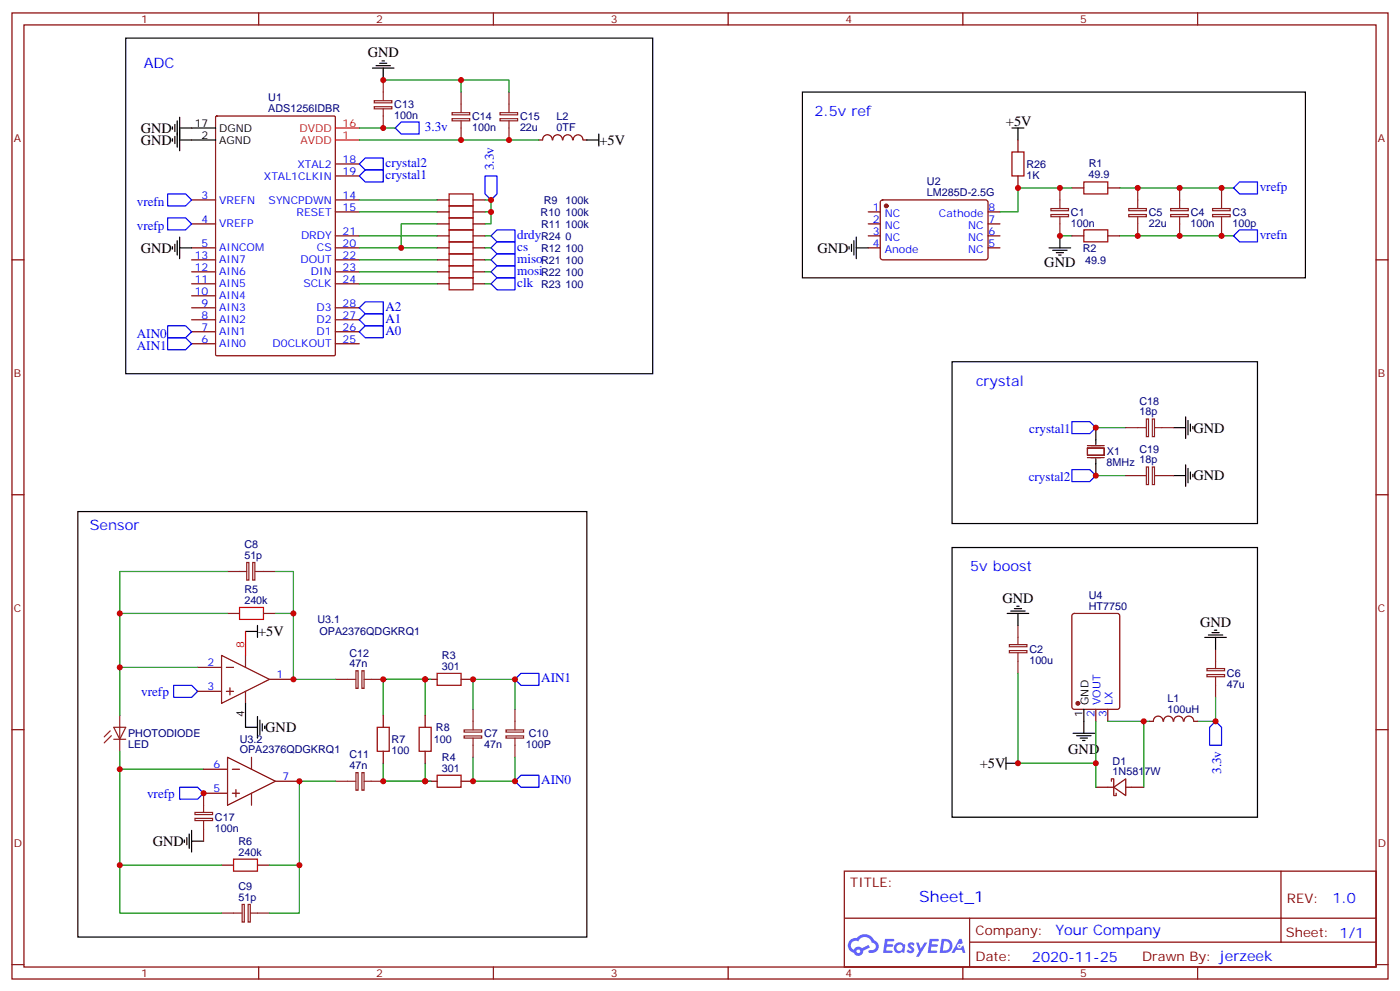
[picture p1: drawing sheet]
<svg xmlns="http://www.w3.org/2000/svg" width="412mm" height="292mm" viewBox="0 0 412 292" stroke-linecap="round" stroke-linejoin="round" font-family="sans-serif">
<g fill="none" stroke="#870000" stroke-width=".35">
<path d="M3.5 3.8h405.4v284.3h-405.4zM7.1 7.3h398.2v277.3h-398.2zM76.2 3.8v3.5M145.3 3.8v3.5M214.5 3.8v3.5M283.6 3.8v3.5M352.8 3.8v3.5M3.5 76.5h3.6M405.3 76.5h3.6M3.5 145.6h3.6M405.3 145.6h3.6M3.5 214.8h3.6"/>
<path d="M405.3 214.8h3.6M248.7 256.4h156.6v28.2h-156.6zM377.3 256.4v20.9M248.7 270.2h156.5M285.6 277.3h119.6M285.6 270.2v14.2M3.5 283.9h3.6M76.2 284.6v3.5M145.3 284.6v3.5M214.5 284.6v3.5M283.6 284.6v3.5M352.8 284.6v3.5"/>
<path d="M405.3 283.9h3.6"/>
</g>
<g fill="#5487ff">
<path d="M267.7 277.6a1.22 1.22 0 0 1 1.7 .2l-.4 .6a.47 .47 0 0 0-.3-.4 .47 .47 0 0 0-.5 .2l.1 .2a1.14 1.14 0 0 1 .8 1.8 1.14 1.14 0 0 1-1.9 0l-.2-.2 .5-.6 .7 .5a.29 .29 0 0 0 .3-.3 .29 .29 0 0 0-.2-.3 1.04 1.04 0 0 1-.6-1.7z"/>
<path d="M260.7 276.3h2.4l.3 .2-.2 .5-1.8 .1-.1 .8h1.5l.3 .4-.3 .4h-1.6l-.2 1.1h1.7l.2 .3-.2 .3-2.6 .1z"/>
<path d="M273.8 276.3h2.4l.3 .2-.1 .5-1.8 .1-.2 .8h1.6l.3 .4-.4 .4h-1.6l-.1 1.1h1.7l.2 .3-.2 .3-2.6 .1z"/>
<path d="M282.6 276.3h.7l.3 1.3-.6 .3a.69 .69 0 0 0-1 .3 .69 .69 0 0 0 .4 .9 .69 .69 0 0 0 .9-.6l.5-.2 .6 2.2h-.8l-.2-.9h-1.8l-.5 .9h-.8z"/>
<path d="M269.8 277.4h.8l.6 1.8 1.1-1.8h.9l-2.6 4.2h-.8l.9-1.5z"/>
<path d="M277.4 276.3l-.6 4.2h1.3a2.11 2.11 0 0 0 2.5-2.1 2.11 2.11 0 0 0-2.5-2.1zM278.1 277.1a1.39 1.39 0 0 1 1.7 1.4 1.39 1.39 0 0 1-1.8 1.3h-.3z"/>
<path d="M263.7 277.9a1.54 1.54 0 0 0-.1 2.2 1.54 1.54 0 0 0 2.2 .1l.6 .3 .3-2.3-.2-.3h-.4a1.49 1.49 0 0 0-2.4 0zM264 278.9a.94 .94 0 0 1 1.8 0 .94 .94 0 0 1-1.8 0z"/>
<path d="M250.4 276.7a2.18 2.18 0 0 0 1.1 3.7 1.44 1.44 0 0 0 1.6 .9 1.44 1.44 0 0 0 1.2-1.4l2-1.1-.5-.7-1.9 1a1.47 1.47 0 0 0-2.4 .4 1.39 1.39 0 0 1-.7-1.9 1.39 1.39 0 0 1 2-.5 2.12 2.12 0 0 1 2.2-1.3 2.12 2.12 0 0 1 1.9 1.7 1.14 1.14 0 0 1 1.1 1.4 1.14 1.14 0 0 1-1.7 .7 .43 .43 0 0 0-.5 .4 .43 .43 0 0 0 .4 .5 1.98 1.98 0 0 0 2.5-1.2 1.98 1.98 0 0 0-1.2-2.6 3.1 3.1 0 0 0-5.3-.6l-.9 .1zM252.3 280a.55 .55 0 0 1 1.1 0 .55 .55 0 0 1-1.1 0z"/>
<circle cx="282.6" cy="278.4" r=".26"/>
</g>
<g fill="none" stroke="#870000" stroke-width=".35">
<path d="M63.6 34.3l.3-.2h34.5l.3 .2 .1 70.1-.2 .3h-34.7l-.4-.2zM56.4 58.8h7.1M98.8 58.8h7M98.8 48.3h7M98.8 51.8h7M128.8 58.8h3.5M139.3 58.8h3.6M158.7 41.2h1.1M159.9 41.2a1.41 1.41 0 0 1 1.4-1.5 1.41 1.41 0 0 1 1.4 1.5M162.8 41.2a1.41 1.41 0 0 1 1.4-1.5 1.41 1.41 0 0 1 1.5 1.5M165.8 41.2a1.41 1.41 0 0 1 1.4-1.5 1.41 1.41 0 0 1 1.4 1.5M168.9 41.2a1.41 1.41 0 0 1 1.4-1.5 1.41 1.41 0 0 1 1.4 1.5"/>
<path d="M171.8 41.2h1.1M259.5 59l.5-.2 30.6 .1 .4 .6v16.6l-.7 .4-30.6-.1-.4-.6v-16.3zM299.9 41.2v3.5M299.9 51.8v3.5M315.7 55.3h3.6M326.3 55.3h3.5M56.4 65.9h7.1M56.4 73h7.1M56.4 76.5h7.1M98.8 73h7M98.8 76.5h7M98.8 62.4h7"/>
<path d="M98.8 69.4h7M128.8 65.9h3.5M128.8 73h3.5M128.8 76.5h3.5M128.8 62.4h3.5M128.8 69.4h3.5M139.3 65.9h3.6M139.3 73h3.6M139.3 76.5h3.6M139.3 62.4h3.6M139.3 69.4h3.6M255.8 65.9h3.5"/>
<path d="M255.8 73h3.5M255.8 62.4h3.5M255.8 69.4h3.5M291 65.9h3.6M291 73h3.6M291 62.4h3.6M291 69.4h3.6M315.7 69.4h3.6M326.3 69.4h3.5M56.4 97.6h7.1M56.4 94.1h7.1M56.4 90.6h7.1"/>
<path d="M56.4 87.1h7.1M56.4 83.5h7.1M56.4 80h7.1M98.8 97.6h7M98.8 94.1h7M98.8 90.6h7M98.8 83.5h7M98.8 80h7M128.8 83.5h3.5M128.8 80h3.5M139.3 83.5h3.6M139.3 80h3.6"/>
<path d="M56.4 101.2h7.1M98.8 101.2h7M320.3 131.9h5v2.1h-5zM320.3 131.2h5M320.3 134.7h5M58.2 196.4h7.1M65.3 192.9l14.1 7.1-14.1 7zM66.7 196.4h2.1M67 180.6h3.6M72.3 192.9v3.5M77.6 180.6h3.5M79.4 200h7"/>
<path d="M125.2 200h3.6M135.8 200h3.5M316 180.8l.4-.2h12.7l.7 .4v27.1l-.4 .6-13 .1-.6-.5-.1-27zM58.2 203.5h7.1M66.7 203.5h2.1M67.7 202.4v2.1M72.3 203.5v3.5M112.9 210.5v3.6M125.2 210.5v3.6M322.8 208.8v3.5M326.3 208.8v3.5M338.7 212.3h1"/>
<path d="M339.8 212.3a1.41 1.41 0 0 1 1.4-1.5 1.41 1.41 0 0 1 1.4 1.5M342.8 212.3a1.41 1.41 0 0 1 1.4-1.5 1.41 1.41 0 0 1 1.4 1.5M345.7 212.3a1.41 1.41 0 0 1 1.5-1.5 1.41 1.41 0 0 1 1.4 1.5M348.8 212.3a1.41 1.41 0 0 1 1.4-1.5 1.41 1.41 0 0 1 1.4 1.5M351.7 212.3h1.1M60 226.4h7M60 233.5h7M67 222.9l14.1 7-14.1 7.1zM68.4 226.4h2.2M68.4 233.5h2.2M69.5 232.4v2.1M74.1 222.9v3.5"/>
<path d="M74.1 233.5v3.5M81.1 229.9h7.1M112.9 221.1v3.5M125.2 221.1v3.5M125.2 229.9h3.6M135.8 229.9h3.5M322.8 231.7h5.3M327.4 229.9v-.7h.7v5h.7v-.7M328.1 231.7l3.5-2.5v5zM331.6 231.7h5.3M65.3 254.6h3.5M75.8 254.6h3.6"/>
</g>
<path d="M98.8 37.7h7M98.8 41.2h7M72.3 185.8v7.1" fill="none" stroke="#f00" stroke-width=".35"/>
<g fill="none" stroke="#000" stroke-width=".35">
<path d="M37 11.2h155.3v98.8h-155.3zM110.8 19.3h4.2M111.8 18.6h2.1M112.5 17.9h.7M50.8 37.3v.7M51.5 36.6v2.1M52.2 35.6v7.7M52.9 37.7h10.6M52.9 34.5v9.9M109.7 20h6.4M112.9 20v3.6M176.4 39.4v3.6"/>
<path d="M236.4 27.1h148.1v54.7h-148.1zM298.1 37.7h3.5M299.9 37.7v3.5M50.8 40.9v.7M51.5 40.1v2.2M52.9 41.2h10.6M172.9 41.2h3.5M50.8 72.6v.7M51.5 71.9v2.1M52.2 70.8v4.3M52.9 73h3.5M52.9 69.8v6.3"/>
<path d="M250.1 72.6v.7M250.8 71.9v2.1M251.5 70.8v4.3M252.2 73h3.6M252.2 69.8v6.3M309 73h6.4M310.1 73.7h4.2M311.1 74.4h2.2M311.9 75.1h.7M312.2 69.4v3.6M280.5 106.5h89.9v47.6h-89.9zM322.8 125.9v4.9"/>
<path d="M322.8 135v5M345.7 125.9h3.5M345.7 140h3.5M349.2 122.7v6.3M349.2 136.8v6.4M350 123.8v4.2M350 137.9v4.2M350.7 124.8v2.1M350.7 138.9v2.1M351.4 125.5v.7M351.4 139.6v.7M22.9 150.6h150v125.2h-150z"/>
<path d="M280.5 161.1h89.9v79.4h-89.9zM297.7 179.8h4.3M298.8 179.1h2.1M299.5 178.4h.7M72.3 185.8h3.5M75.8 184.1v3.5M296.7 180.6h6.3M299.9 180.6v3.5M354.9 187.6h6.3M356 186.9h4.2M357 186.2h2.1M357.7 185.5h.7"/>
<path d="M358.1 187.6v3.5M72.3 207v7.1h3.5M75.8 210.9v6.3M76.6 211.9v4.3M77.3 213v2.1M78 213.7v.7M316.1 215.8h6.3M317.1 216.5h4.3M318.2 217.2h2.1M318.9 217.9h.7M319.3 208.8v7M296.3 224.6h3.6"/>
<path d="M296.3 222.9v3.5M54.3 247.2v.7M55 246.5v2.1M55.7 245.5v4.2M56.4 247.6h3.6M56.4 244.4v6.4"/>
</g>
<g fill="#870000" stroke="#870000" stroke-width=".35">
<circle cx="261.1" cy="60.6" r=".53"/>
<circle cx="317.5" cy="207" r=".53"/>
</g>
<g fill="none" stroke="#8c2424" stroke-width=".35">
<path d="M110.2 29.6h5.2v.7h-5.2zM110.2 31.4h5.2v.6h-5.2zM112.9 23.6v6M112.9 32v5.7M133.2 33.2h5.2v.6h-5.2zM133.2 34.9h5.2v.7h-5.2zM135.8 27.1v6M135.8 35.6v5.6M147.3 33.2h5.2v.6h-5.2zM147.3 34.9h5.2v.7h-5.2zM149.9 27.1v6M149.9 35.6v5.6"/>
<path d="M312.2 55.3v6M335.1 55.3v6M347.5 55.3v6M359.8 55.3v6M309.6 61.4h5.1v.6h-5.1zM309.6 63.1h5.1v.7h-5.1zM312.2 63.8v5.6M332.5 61.4h5.2v.6h-5.2zM332.5 63.1h5.2v.7h-5.2zM335.1 63.8v5.6M344.8 61.4h5.2v.6h-5.2zM344.8 63.1h5.2v.7h-5.2z"/>
<path d="M347.5 63.8v5.6M357.2 61.4h5.2v.6h-5.2zM357.2 63.1h5.2v.7h-5.2zM359.8 63.8v5.6M331.6 140h6M331.6 125.9h6M337.7 137.4h.6v5.2h-.6zM337.7 123.3h.6v5.2h-.6zM339.4 137.4h.7v5.2h-.7zM339.4 123.3h.7v5.2h-.7zM340.1 140h5.6M340.1 125.9h5.6"/>
<path d="M67 168.2h5.7M72.7 165.6h.6v5.1h-.6zM74.4 165.6h.7v5.1h-.7zM75.1 168.2h6M98.8 200h6M104.8 197.4h.7v5.2h-.7zM106.6 197.4h.6v5.2h-.6zM107.2 200h5.7M297.3 191.5h5.2v.6h-5.2zM297.3 189.7h5.2v.7h-5.2zM299.9 184.1v5.6M299.9 192.2v6"/>
<path d="M355.5 198.5h5.2v.7h-5.2zM355.5 196.8h5.2v.6h-5.2zM358.1 191.1v5.7M358.1 199.2v6M32.5 215.1l-1.8 1.8M32.8 216.5l-2.1 2.2M33.5 214.1h3.5l-1.7 3.5zM33.5 217.6h3.5M35.3 210.5v10.6M136.7 214.8h5.2v.7h-5.2zM136.7 216.6h5.2v.6h-5.2zM139.3 208.8v6"/>
<path d="M139.3 217.2v5.7M149 214.8h5.2v.7h-5.2zM149 216.6h5.2v.6h-5.2zM151.7 208.8v6M151.7 217.2v5.7M57.4 239.1h5.2v.6h-5.2zM60 233.5v5.6M98.8 229.9h6M104.8 227.4h.7v5.2h-.7zM106.6 227.4h.6v5.2h-.6zM107.2 229.9h5.7M57.4 240.9h5.2v.6h-5.2z"/>
<path d="M60 241.6v6M65.3 268.7h6M71.3 266.2h.7v5.2h-.7zM73.1 266.2h.6v5.2h-.6zM73.7 268.7h5.7"/>
</g>
<g fill="none" stroke="#008700" stroke-width=".35">
<path d="M105.8 37.7h10.6M112.9 23.6h22.9v3.5M135.8 23.6h14.1v3.5M105.8 41.2h52.9M105.8 58.8h23M142.9 58.8h1.7v3.6h-1.7M315.7 55.3h-15.8v7.1h-5.3M329.8 55.3h33.6M105.8 69.4h23M105.8 62.4h23M105.8 76.5h23M105.8 73h12.4"/>
<path d="M128.8 65.9h-10.6v7.1h10.6M142.9 69.4h1.7M142.9 76.5h1.7M142.9 73h1.7M144.6 62.4v3.5h-1.7M312.2 69.4h3.5M329.8 69.4h33.6M105.8 83.5h23M105.8 80h23M142.9 83.5h1.7M142.9 80h1.7M322.8 140h8.8"/>
<path d="M322.8 125.9h8.8M67 168.2h-31.7v12.4M81.1 168.2h5.3v12.4M58.2 196.4h-22.9v14.1M67 180.6h-31.7v15.8M81.1 180.6h5.3v19.4h12.4M112.9 200h12.3v10.5M112.9 200v10.5M112.9 200h14.1M299.9 198.2v26.4h22.9v-12.3M139.3 208.8v-8.8h12.4v8.8M326.3 212.3h10.6v19.4"/>
<path d="M336.9 212.3h1.8M358.1 205.2v7.1h-5.3M35.3 221.1v5.3h24.7M35.3 226.4v28.2h30M98.8 229.9h-10.6v24.7h-8.8M112.9 224.6v5.3M112.9 229.9h14.1M125.2 224.6v5.3h-12.3M139.3 222.9v7h12.4v-7M322.8 224.6v7.1M35.3 254.6v14.1h30M88.2 254.6v14.1h-8.8"/>
</g>
<g fill="none" stroke="#00f" stroke-width=".35">
<path d="M116.4 37.7l1.8-1.8h5.3v3.5h-5.3zM49.4 57.1h5.3l1.7 1.7-1.7 1.8h-5.3zM105.8 48.3l1.8-1.8h5.3v3.5h-5.3zM105.8 51.8l1.8-1.8h5.3v3.6h-5.3zM142.9 51.8h3.5v5.3l-1.8 1.7-1.7-1.7zM365.1 53.6h5.3v3.5h-5.3l-1.7-1.8zM49.4 64.1h5.3l1.7 1.8-1.7 1.8h-5.3zM144.6 69.4l1.8-1.7h5.3v3.5h-5.3zM144.6 73l1.8-1.8h5.3v3.5h-5.3zM144.6 76.5l1.8-1.8h5.3v3.5h-5.3zM365.1 67.7h5.3v3.5h-5.3l-1.7-1.8zM49.4 95.9h5.3l1.7 1.7-1.7 1.8h-5.3z"/>
<path d="M49.4 99.4h5.3l1.7 1.8-1.7 1.7h-5.3zM105.8 90.6l1.8-1.8h5.3v3.6h-5.3zM105.8 94.1l1.8-1.7h5.3v3.5h-5.3zM105.8 97.6l1.8-1.7h5.3v3.5h-5.3zM144.6 80l1.8-1.8h5.3v3.6h-5.3zM146.4 81.8h5.3v3.5h-5.3l-1.8-1.8zM315.7 138.2h5.3l1.8 1.8-1.8 1.7h-5.3zM315.7 124.1h5.3l1.8 1.8-1.8 1.7h-5.3zM151.7 200l1.8-1.8h5.2v3.5h-5.2zM51.2 201.7h5.2l1.8 1.8-1.8 1.7h-5.2zM358.1 212.3l1.7 1.8v5.3h-3.5v-5.3zM52.9 231.7h5.3l1.8 1.8-1.8 1.7h-5.3z"/>
<path d="M151.7 229.9l1.8-1.7h5.2v3.5h-5.2z"/>
</g>
<g fill="none" stroke="#a10000" stroke-width=".35">
<path d="M132.3 57.1h7v3.5h-7zM298.1 44.7h3.5v7.1h-3.5zM319.3 53.6h7v3.5h-7zM132.3 60.6h7v3.5h-7zM132.3 64.1h7v3.6h-7zM132.3 71.2h7v3.5h-7zM132.3 74.7h7v3.5h-7zM132.3 78.2h7v3.6h-7zM132.3 67.7h7v3.5h-7zM319.3 67.7h7v3.5h-7zM132.3 81.8h7v3.5h-7zM70.6 178.8h7v3.5h-7z"/>
<path d="M128.8 198.2h7v3.5h-7zM111.1 214.1h3.6v7h-3.6zM123.5 214.1h3.5v7h-3.5zM128.8 228.2h7v3.5h-7zM68.8 252.9h7v3.5h-7z"/>
</g>
<g fill="#c00">
<circle cx="359.8" cy="69.4" r=".88"/>
<circle cx="335.1" cy="69.4" r=".88"/>
<circle cx="347.5" cy="69.4" r=".88"/>
<circle cx="359.8" cy="55.3" r=".88"/>
<circle cx="335.1" cy="55.3" r=".88"/>
<circle cx="347.5" cy="55.3" r=".88"/>
<circle cx="312.2" cy="69.4" r=".88"/>
<circle cx="299.9" cy="224.6" r=".88"/>
<circle cx="322.8" cy="224.6" r=".88"/>
<circle cx="336.9" cy="212.3" r=".88"/>
<circle cx="358.1" cy="212.3" r=".88"/>
<circle cx="35.3" cy="226.4" r=".88"/>
<circle cx="35.3" cy="254.6" r=".88"/>
<circle cx="35.3" cy="196.4" r=".88"/>
<circle cx="35.3" cy="180.6" r=".88"/>
<circle cx="139.3" cy="229.9" r=".88"/>
<circle cx="139.3" cy="200" r=".88"/>
<circle cx="112.9" cy="229.9" r=".88"/>
<circle cx="125.2" cy="229.9" r=".88"/>
<circle cx="112.9" cy="200" r=".88"/>
<circle cx="125.2" cy="200" r=".88"/>
<circle cx="151.7" cy="200" r=".88"/>
<circle cx="151.7" cy="229.9" r=".88"/>
<circle cx="86.4" cy="180.6" r=".88"/>
<circle cx="86.4" cy="200" r=".88"/>
<circle cx="88.2" cy="254.6" r=".88"/>
<circle cx="322.8" cy="140" r=".88"/>
<circle cx="322.8" cy="125.9" r=".88"/>
<circle cx="112.9" cy="37.7" r=".88"/>
<circle cx="135.8" cy="41.2" r=".88"/>
<circle cx="149.9" cy="41.2" r=".88"/>
<circle cx="112.9" cy="23.6" r=".88"/>
<circle cx="135.8" cy="23.6" r=".88"/>
<circle cx="144.6" cy="58.8" r=".88"/>
<circle cx="144.6" cy="62.4" r=".88"/>
<circle cx="60" cy="233.5" r=".88"/>
<circle cx="88.2" cy="229.9" r=".88"/>
<circle cx="118.2" cy="73" r=".88"/>
<circle cx="299.9" cy="55.3" r=".88"/>
<circle cx="312.2" cy="55.3" r=".88"/>
</g>
<text font-size="4.6" fill="#00f" x="270.8" y="265.4">Sheet_1</text>
<g font-size="4.2">
<text x="108.3" y="16.8">GND</text>
<text x="41.5" y="39.1">GND</text>
<text x="296.3" y="37">+5V</text>
<text x="41.5" y="42.6">GND</text>
<text x="176.6" y="42.6">+5V</text>
<text x="41.5" y="74.4">GND</text>
<text x="240.8" y="74.4">GND</text>
<text x="307.6" y="78.6">GND</text>
<text x="351.5" y="127.3">GND</text>
<text x="351.5" y="141.4">GND</text>
<text x="295.3" y="177.3">GND</text>
<text x="353.5" y="184.4">GND</text>
<text x="76" y="187.3">+5V</text>
<text x="78.1" y="215.5">GND</text>
<text x="314.7" y="221.9">GND</text>
<text x="288.6" y="226.1">+5V</text>
<text x="45" y="249">GND</text>
</g>
<g font-size="4.2" fill="#00f">
<text x="42.3" y="20">ADC</text>
<text x="239.9" y="34.1">2.5v ref</text>
<text x="287.5" y="113.5">crystal</text>
<text x="26.5" y="155.9">Sensor</text>
<text x="285.8" y="168.2">5v boost</text>
<text x="392.5" y="265.7">1.0</text>
<text x="310.9" y="275.2">Your Company</text>
<text x="304" y="283">2020-11-25</text>
</g>
<g font-size="3.9" fill="#00f">
<text x="125.1" y="38.5">3.3v</text>
<text x="113.6" y="49.1">crystal2</text>
<text x="113.6" y="52.6">crystal1</text>
<text x="145.5" y="50.1" transform="rotate(-90 145.5 50.1)">3.3v</text>
<text x="371.1" y="56.2">vrefp</text>
<text x="40.3" y="60.6">vrefn</text>
<text x="40.3" y="67.7">vrefp</text>
<text x="152.4" y="70.3">drdy</text>
<text x="371.1" y="70.3">vrefn</text>
<text x="152.4" y="73.8">cs</text>
<text x="152.4" y="77.3">miso</text>
<text x="152.4" y="80.9">mosi</text>
<text x="152.4" y="84.4">clk</text>
<text x="113.6" y="91.4">A2</text>
<text x="113.6" y="95">A1</text>
<text x="40.3" y="99.4">AIN0</text>
<text x="113.6" y="98.5">A0</text>
<text x="40.3" y="102.9">AIN1</text>
<text x="303.2" y="127.5">crystal1</text>
<text x="303" y="141.7">crystal2</text>
<text x="159.4" y="200.8">AIN1</text>
<text x="41.6" y="204.7">vrefp</text>
<text x="359.7" y="227.8" transform="rotate(-90 359.7 227.8)">3.3v</text>
<text x="159.4" y="230.8">AIN0</text>
<text x="43.3" y="234.7">vrefp</text>
</g>
<g font-size="3.9" fill="#800">
<text x="250.5" y="261">TITLE:</text>
<text x="379.1" y="265.7">REV:</text>
<text x="287.4" y="275.2">Company:</text>
<text x="378.7" y="275.8">Sheet: 1/1</text>
<text x="287.4" y="282.9">Date:</text>
<text x="336.4" y="282.9">Drawn By: jerzeek</text>
</g>
<g font-size="3.2" fill="#800">
<text x="41.6" y="6.8">1</text>
<text x="110.8" y="6.8">2</text>
<text x="179.9" y="6.8">3</text>
<text x="249.1" y="6.8">4</text>
<text x="318.2" y="6.8">5</text>
<text x="4.1" y="41.9">A</text>
<text x="405.9" y="41.9">A</text>
<text x="4.1" y="111.1">B</text>
<text x="405.9" y="111.1">B</text>
<text x="4.1" y="180.2">C</text>
<text x="405.9" y="180.2">C</text>
<text x="4.1" y="249.3">D</text>
<text x="405.9" y="249.3">D</text>
<text x="41.6" y="287.6">1</text>
<text x="110.8" y="287.6">2</text>
<text x="179.9" y="287.6">3</text>
<text x="249.1" y="287.6">4</text>
<text x="318.2" y="287.6">5</text>
</g>
<g font-size="3.2" fill="#000080">
<text x="79" y="29.9">U1</text>
<text x="79" y="33.1">ADS1256IDBR</text>
<text x="116.1" y="34.9">100n</text>
<text x="116.1" y="31.7">C13</text>
<text x="139.1" y="35.3">C14</text>
<text x="153.2" y="35.3">C15</text>
<text x="164" y="35.4">L2</text>
<text x="139.1" y="38.5">100n</text>
<text x="153.2" y="38.5">22u</text>
<text x="164" y="38.6">0TF</text>
<text x="302.3" y="52.6">1K</text>
<text x="302.3" y="49.4">R26</text>
<text x="320.7" y="52.5">49.9</text>
<text x="320.7" y="49.3">R1</text>
<text x="273.1" y="57.7">LM285D-2.5G</text>
<text x="273.1" y="54.5">U2</text>
<text x="159.3" y="63.5">R10</text>
<text x="160.2" y="60">R9</text>
<text x="166.6" y="63.5">100k</text>
<text x="166.6" y="60">100k</text>
<text x="315.5" y="63.6">C1</text>
<text x="338.4" y="63.6">C5</text>
<text x="350.7" y="63.6">C4</text>
<text x="363.1" y="63.5">C3</text>
<text x="159.4" y="67.1">R11</text>
<text x="159.4" y="70.6">R24</text>
<text x="166.6" y="67.1">100k</text>
<text x="166.6" y="70.6">0</text>
<text x="315.5" y="66.7">100n</text>
<text x="338.4" y="66.7">22u</text>
<text x="350.7" y="66.7">100n</text>
<text x="363.1" y="66.7">100p</text>
<text x="159.4" y="74.1">R12</text>
<text x="159.4" y="77.7">R21</text>
<text x="166.6" y="74.1">100</text>
<text x="166.6" y="77.7">100</text>
<text x="318.9" y="74.1">R2</text>
<text x="319.7" y="77.6">49.9</text>
<text x="159.4" y="81.2">R22</text>
<text x="166.6" y="81.2">100</text>
<text x="159.4" y="84.7">R23</text>
<text x="166.6" y="84.7">100</text>
<text x="335.7" y="119.1">C18</text>
<text x="335.6" y="122.3">18p</text>
<text x="326" y="137.2">8MHz</text>
<text x="326.1" y="134">X1</text>
<text x="335.6" y="136.4">18p</text>
<text x="335.7" y="133.2">C19</text>
<text x="72" y="161.3">C8</text>
<text x="72" y="164.5">51p</text>
<text x="72" y="177.7">240k</text>
<text x="72" y="174.5">R5</text>
<text x="320.7" y="179.5">HT7750</text>
<text x="320.7" y="176.3">U4</text>
<text x="93.5" y="183.5">U3.1</text>
<text x="94.1" y="187">OPA2376QDGKRQ1</text>
<text x="102.9" y="196.4">47n</text>
<text x="102.9" y="193.2">C12</text>
<text x="130.2" y="197.1">301</text>
<text x="130.2" y="193.9">R3</text>
<text x="303.2" y="195.4">100u</text>
<text x="303.2" y="192.3">C2</text>
<text x="361.4" y="202.5">47u</text>
<text x="361.4" y="199.4">C6</text>
<text x="343.9" y="209.7">100uH</text>
<text x="343.9" y="206.5">L1</text>
<text x="128.4" y="215.2">R8</text>
<text x="37.7" y="220.2">LED</text>
<text x="37.7" y="217">PHOTODIODE</text>
<text x="70.6" y="221.7">OPA2376QDGKRQ1</text>
<text x="70.6" y="218.6">U3.2</text>
<text x="115.4" y="221.9">100</text>
<text x="115.4" y="218.8">R7</text>
<text x="127.8" y="218.7">100</text>
<text x="142.6" y="220.2">47n</text>
<text x="142.6" y="216.9">C7</text>
<text x="154.9" y="220.2">100P</text>
<text x="155.7" y="217">C10</text>
<text x="102.9" y="226.3">47n</text>
<text x="102.9" y="223.2">C11</text>
<text x="130.2" y="227.1">301</text>
<text x="130.2" y="223.9">R4</text>
<text x="327.7" y="225.1">D1</text>
<text x="327.7" y="228.2">1N5817W</text>
<text x="63.3" y="244.9">100n</text>
<text x="63.3" y="241.6">C17</text>
<text x="70.2" y="251.8">240k</text>
<text x="70.2" y="248.7">R6</text>
<text x="70.2" y="262">C9</text>
<text x="70.2" y="265.1">51p</text>
</g>
<g font-size="3.2">
<text x="57.4" y="37.3">17</text>
<text x="59.4" y="40.9">2</text>
<text x="64.6" y="38.7">DGND</text>
<text x="64.6" y="42.3">AGND</text>
<text x="320.7" y="207.5" transform="rotate(-90 320.7 207.5)">GND</text>
<text x="72" y="211.1" transform="rotate(-90 72 211.1)">4</text>
<text x="318.9" y="211" transform="rotate(-90 318.9 211)">1</text>
</g>
<g font-size="3.2" fill="#f00">
<text x="88.2" y="38.7">DVDD</text>
<text x="100.9" y="40.9">1</text>
<text x="100.9" y="37.3">16</text>
<text x="88.5" y="42.3">AVDD</text>
<text x="72" y="190.8" transform="rotate(-90 72 190.8)">8</text>
</g>
<g font-size="3.2" fill="#00f">
<text x="100.9" y="47.9">18</text>
<text x="77.8" y="52.8">XTAL1CLKIN</text>
<text x="87.6" y="49.3">XTAL2</text>
<text x="100.9" y="51.4">19</text>
<text x="59.4" y="58.5">3</text>
<text x="64.6" y="59.9">VREFN</text>
<text x="79.1" y="59.9">SYNCPDWN</text>
<text x="100.9" y="58.5">14</text>
<text x="59.4" y="65.5">4</text>
<text x="87.4" y="63.4">RESET</text>
<text x="100.9" y="62">15</text>
<text x="257.1" y="62">1</text>
<text x="257.1" y="65.5">2</text>
<text x="260.6" y="63.8">NC</text>
<text x="276.6" y="63.8">Cathode</text>
<text x="291.2" y="65.5">7</text>
<text x="291.2" y="62">8</text>
<text x="64.6" y="67">VREFP</text>
<text x="88.7" y="70.5">DRDY</text>
<text x="100.9" y="69.1">21</text>
<text x="257.1" y="69.1">3</text>
<text x="260.6" y="67.3">NC</text>
<text x="260.6" y="70.8">NC</text>
<text x="285.1" y="70.8">NC</text>
<text x="285.1" y="67.3">NC</text>
<text x="291.2" y="69.1">6</text>
<text x="57.4" y="76.1">13</text>
<text x="59.4" y="72.6">5</text>
<text x="64.6" y="74">AINCOM</text>
<text x="64.6" y="77.5">AIN7</text>
<text x="88.5" y="77.5">DOUT</text>
<text x="93.3" y="74">CS</text>
<text x="100.9" y="72.6">20</text>
<text x="100.9" y="76.1">22</text>
<text x="257.1" y="72.6">4</text>
<text x="260.6" y="74.4">Anode</text>
<text x="285.1" y="74.4">NC</text>
<text x="291.2" y="72.6">5</text>
<text x="57.4" y="83.2">11</text>
<text x="57.4" y="79.7">12</text>
<text x="64.6" y="81.1">AIN6</text>
<text x="91.6" y="81.1">DIN</text>
<text x="100.9" y="79.7">23</text>
<text x="100.9" y="83.2">24</text>
<text x="57.4" y="86.7">10</text>
<text x="64.6" y="88.1">AIN4</text>
<text x="64.6" y="84.6">AIN5</text>
<text x="89.4" y="84.6">SCLK</text>
<text x="59.4" y="93.8">8</text>
<text x="59.4" y="90.2">9</text>
<text x="64.6" y="95.2">AIN2</text>
<text x="64.6" y="91.7">AIN3</text>
<text x="93.3" y="95.2">D2</text>
<text x="93.3" y="91.7">D3</text>
<text x="100.9" y="93.8">27</text>
<text x="100.9" y="90.2">28</text>
<text x="59.4" y="100.8">6</text>
<text x="59.4" y="97.3">7</text>
<text x="64.6" y="98.7">AIN1</text>
<text x="93.3" y="98.7">D1</text>
<text x="100.9" y="100.8">25</text>
<text x="100.9" y="97.3">26</text>
<text x="64.6" y="102.2">AIN0</text>
<text x="80.3" y="102.2">D0CLKOUT</text>
<text x="61.1" y="196.1">2</text>
<text x="61.1" y="203.1">3</text>
<text x="81.5" y="199.6">1</text>
<text x="324.2" y="207.5" transform="rotate(-90 324.2 207.5)">VOUT</text>
<text x="327.7" y="207.5" transform="rotate(-90 327.7 207.5)">LX</text>
<text x="322.4" y="211" transform="rotate(-90 322.4 211)">2</text>
<text x="326" y="211" transform="rotate(-90 326 211)">3</text>
<text x="62.9" y="226.1">6</text>
<text x="62.9" y="233.1">5</text>
<text x="83.3" y="229.6">7</text>
</g>
</svg>
